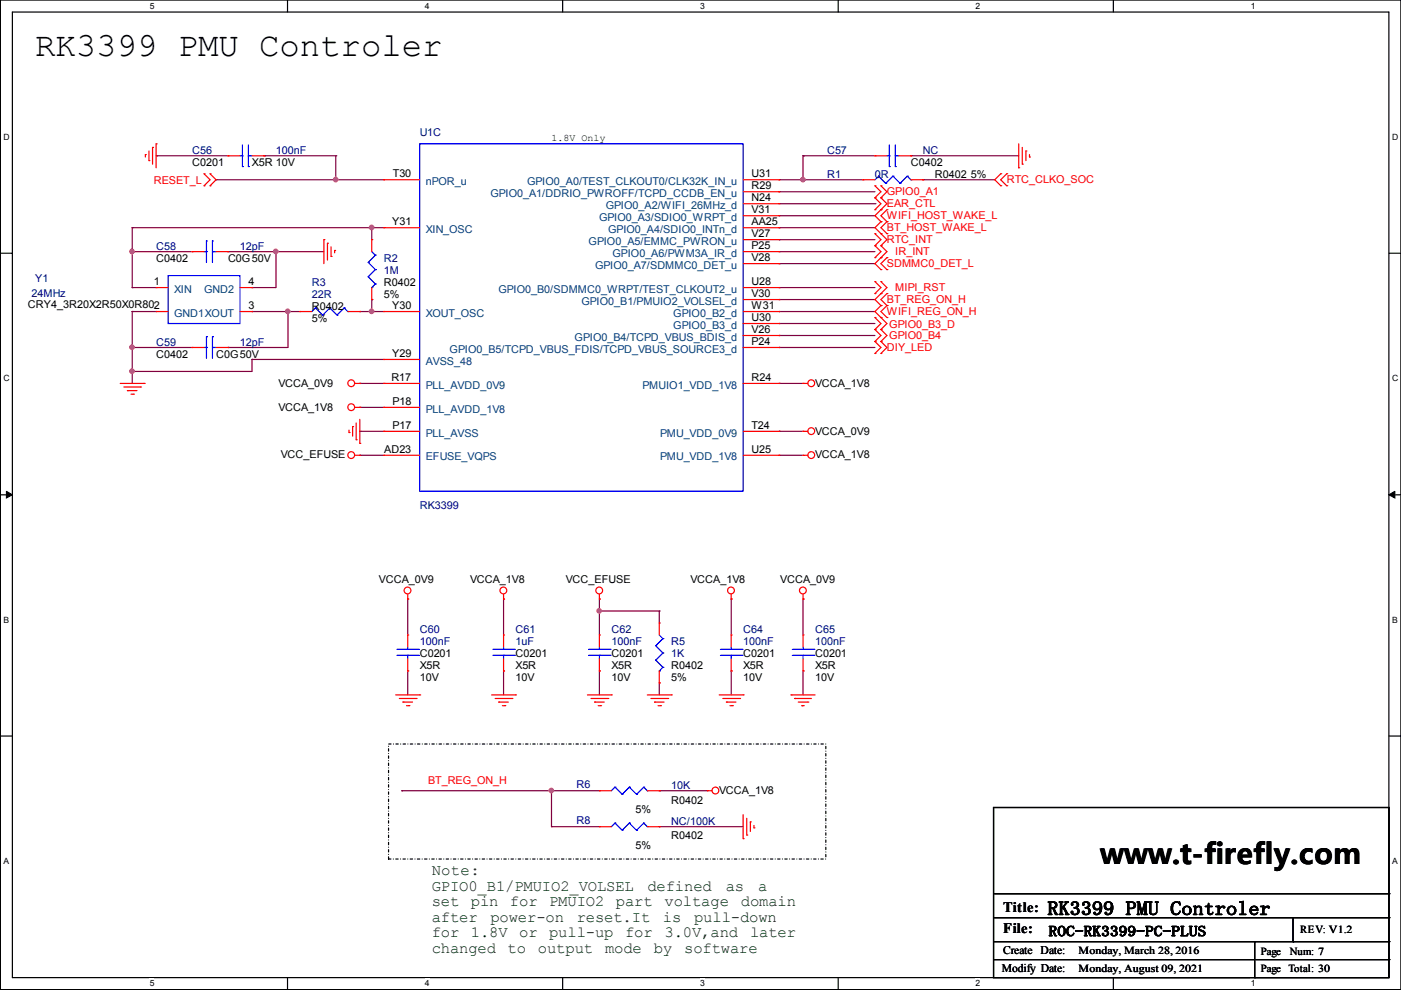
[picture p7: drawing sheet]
<svg xmlns="http://www.w3.org/2000/svg" width="297mm" height="210mm" viewBox="0 0 297 210" stroke-linecap="round" stroke-linejoin="round" font-family="sans-serif">
<path d="M.1 0h296.9v209.8h-296.9zM2.6 2.6h291.9v204.7h-291.9z" fill="none" stroke="#000" stroke-width=".25"/>
<g fill="#fff">
<path d="M31.8 .3h.9v1.9h-.9z"/>
<path d="M31.8 207.5h.9v2h-.9z"/>
</g>
<path d="M61 0v2.6M61 207.3v2.5" fill="none" stroke="#000" stroke-width=".25"/>
<g fill="#fff">
<path d="M90.1 .3h.9v1.9h-.9z"/>
<path d="M90.1 207.5h.9v2h-.9z"/>
</g>
<path d="M119.3 0v2.6M119.3 207.3v2.5" fill="none" stroke="#000" stroke-width=".25"/>
<g fill="#fff">
<path d="M148.4 .3h1v1.9h-1z"/>
<path d="M148.4 207.5h1v2h-1z"/>
</g>
<path d="M177.7 0v2.6M177.7 207.3v2.5" fill="none" stroke="#000" stroke-width=".25"/>
<g fill="#fff">
<path d="M206.8 .3h1v1.9h-1z"/>
<path d="M206.8 207.5h1v2h-1z"/>
</g>
<path d="M236.1 0v2.6M236.1 207.3v2.5" fill="none" stroke="#000" stroke-width=".25"/>
<g fill="#fff">
<path d="M265.2 .3h.9v1.9h-.9z"/>
<path d="M265.2 207.5h.9v2h-.9z"/>
<path d="M.8 28.1h1.1v2h-1.1z"/>
<path d="M295.1 28.1h1.2v2h-1.2z"/>
<path d="M.8 79.3h1.1v1.9h-1.1z"/>
<path d="M295.1 79.3h1.2v1.9h-1.2z"/>
</g>
<path d="M.1 53.7h2.5M294.5 53.7h2.5" fill="none" stroke="#000" stroke-width=".25"/>
<g fill="#fff">
<path d="M.8 130.5h1.1v1.9h-1.1z"/>
<path d="M295.1 130.5h1.1v1.9h-1.1z"/>
</g>
<path d="M.1 104.9h2.5M294.5 104.9h2.5" fill="none" stroke="#000" stroke-width=".25"/>
<path d="M1.4 104.2l1.2 .7-1.2 .7zM294.5 104.9l1.2-.7v1.4z" fill="#000" stroke="#000" stroke-width=".21"/>
<g fill="#fff">
<path d="M.8 181.6h1v2h-1z"/>
<path d="M295.1 181.6h1.1v2h-1.1z"/>
</g>
<g fill="none" stroke="#000" stroke-width=".25">
<path d="M.1 156.1h2.5M294.5 156.1h2.5M210.7 171.2h83.8v36.1h-83.8zM210.7 189.5h83.8M210.7 194.6h83.8M210.7 199.7h83.8M266 199.7v7.6M274.2 199.7h.1M274.2 194.6v5.1M294.5 189.5h.1M294.5 194.6h.1M294.5 199.7h.1"/>
<path d="M210.7 203.5h83.8M266 207.3h.1M294.5 203.5h.1"/>
</g>
<path d="M82.4 157.7h92.7v24.4h-92.7z" fill="none" stroke="#000" stroke-width=".25" stroke-dasharray=".5 .5 0 .5"/>
<g fill="none" stroke="#7f003f" stroke-width=".25">
<path d="M33.1 33h.1M33.1 33h15.2M45.8 38.1h.1M45.8 38.1h35.6M56 33h.1M56 33h15.2M71.2 33h.1M71.2 38.1h.1M71.2 33v5.1M165.2 38.1h.1M165.2 38.1h17.8M170.3 33h.1"/>
<path d="M170.3 38.1h.1M170.3 33v5.1M170.3 33h15.2M193.1 33h.1M193.1 33h22.9M195.7 38.1h.1M195.7 38.1h15.2M28 48.3h.1M28 53.4h.1M28 48.3h53.4M28 48.3v12.7M28 53.4h12.7"/>
<path d="M48.3 53.4h.1M48.3 53.4h20.4M58.5 53.4h.1M58.5 53.4v7.6h-5.1M78.8 48.3h.1M78.8 48.3v2.5M165.2 55.9h.1M165.2 53.4h.1M165.2 45.7h.1M165.2 48.3h.1M165.2 40.7h.1M165.2 50.8h.1"/>
<path d="M165.2 48.3h20.3M165.2 53.4h20.3M165.2 55.9h20.3M165.2 45.7h20.3M165.2 40.7h20.3M165.2 43.2h20.3M165.2 50.8h20.3M185.5 43.2h.1M28 73.7h.1M28 66.1h.1M28 61h.1M28 78.8h.1"/>
<path d="M28 66.1h5.1M28 73.7h12.7M28 66.1v15.2M28 61h5.1M48.3 73.7h.1M53.4 61h.1M53.4 76.2h.1M53.4 66.1h.1M53.4 66.1h10.2M53.4 76.2h28M53.4 76.2v2.6h-25.4M61 66.1h.1"/>
<path d="M61 66.1v7.6h-12.7M76.3 66.1h.1M76.3 66.1h5.1M78.8 63.5h.1M78.8 66.1h.1M78.8 63.5v2.6M165.2 73.7h.1M165.2 71.1h.1M165.2 63.5h.1M165.2 66.1h.1M165.2 61h.1M165.2 68.6h.1"/>
<path d="M165.2 66.1h20.3M165.2 73.7h20.3M165.2 61h20.3M165.2 71.1h20.3M165.2 63.5h20.3M165.2 68.6h20.3M76.3 91.5h.1M76.3 86.4h.1M76.3 96.5h.1M76.3 81.3h.1M76.3 91.5h5.1M76.3 86.4h5.1"/>
<path d="M76.3 96.5h5.1M76.3 81.3h5.1M165.2 96.5h.1M165.2 81.3h.1M165.2 91.5h.1M165.2 91.5h5.1M165.2 96.5h5.1M165.2 81.3h5.1M86.4 127h.1M86.4 127v7.6M106.8 127h.1M106.8 127v7.6"/>
<path d="M127.1 127h.1M127.1 129.6h.1M127.1 127v7.6M127.1 129.6h12.7M139.8 129.6h.1M139.8 129.6v2.5M155 127h.1M155 127v7.6M170.3 127h.1M170.3 127v7.6M86.4 142.3h.1M86.4 142.3v5"/>
<path d="M106.8 142.3h.1M106.8 142.3v5M127.1 142.3h.1M127.1 142.3v5M139.8 144.8h.1M139.8 144.8v2.5M155 142.3h.1M155 142.3v5M170.3 142.3h.1M170.3 142.3v5M85.2 167.7h.1M85.2 167.7h41.9"/>
<path d="M116.9 167.7h.1M116.9 175.3h.1M116.9 175.3h10.2M116.9 167.7v7.6M139.8 167.7h.1M139.8 175.3h.1M139.8 167.7h10.1M139.8 175.3h17.8"/>
</g>
<g fill="#f0f" stroke="#f0f" stroke-width=".25">
<circle cx="61" cy="66" r=".47"/>
<circle cx="78.8" cy="48.2" r=".47"/>
<circle cx="28" cy="73.6" r=".47"/>
<circle cx="28" cy="53.3" r=".47"/>
<circle cx="78.8" cy="66" r=".47"/>
<circle cx="170.2" cy="38.1" r=".47"/>
<circle cx="71.2" cy="38.1" r=".47"/>
<circle cx="58.5" cy="53.3" r=".47"/>
<circle cx="127" cy="129.5" r=".47"/>
<circle cx="28" cy="78.7" r=".47"/>
<circle cx="116.9" cy="167.6" r=".47"/>
</g>
<g fill="none" stroke="#f00" stroke-width=".25">
<path d="M30.8 32.8h.1M30.8 32.8v.5M31.6 34.1h.1M31.6 32v2.1M32.3 31.3h.1M32.3 31.3v3.5M33.1 30.5h.1M33.1 30.5v5.1M43.3 36.8h.1M43.3 39.4h.1M43.3 36.8l1.2 1.3-1.2 1.3M44.5 39.4h.1"/>
<path d="M44.5 36.8h.1M44.5 36.8l1.3 1.3-1.3 1.3M48.3 33h.1M48.3 33h2.6M53.4 33h2.6M56 33h.1M81.4 38.1h.1M81.4 38.1h7.6M157.6 38.1h7.6M165.2 38.1h.1M183 38.1h.1M183 38.1h2.5"/>
<path d="M185.5 39.4h.1M185.5 33h.1M185.5 39.4l1.3 1.3-1.3 1.2M185.5 33h2.5M186.8 39.4h.1M186.8 39.4l1.2 1.3-1.2 1.2M190.6 33h2.5M193.1 33h.1M193.1 38.1h2.6M195.7 38.1h.1M212.2 39.4h.1M212.2 36.8h.1"/>
<path d="M212.2 36.8l-1.3 1.3 1.3 1.3M213.4 36.8h.1M213.4 39.4h.1M213.4 36.8l-1.2 1.3 1.2 1.3M216 35.6h.1M216 30.5v5.1M216.7 34.8h.1M216.7 31.3v3.5M217.5 32h.1M217.5 32v2.1M218.3 33.3h.1M218.3 32.8v.5"/>
<path d="M40.7 53.4h.1M40.7 53.4h2.6M45.8 53.4h2.5M48.3 53.4h.1M68.7 50.8h.1M68.7 50.8v5.1M69.4 51.6h.1M69.4 51.6v3.5M70.2 54.4h.1M70.2 52.3v2.1M71 53.1h.1M71 53.1v.5"/>
<path d="M78.8 50.8h.1M78.8 50.8v2.6M81.4 48.3h.1M81.4 48.3h7.6M157.6 53.4h7.6M157.6 48.3h7.6M157.6 40.7h7.6M157.6 43.2h7.6M157.6 45.7h7.6M157.6 50.8h7.6M157.6 55.9h7.6M165.2 40.7h.1"/>
<path d="M165.2 43.2h.1M165.2 48.3h.1M165.2 45.7h.1M165.2 50.8h.1M165.2 55.9h.1M165.2 53.4h.1M185.5 52.1h.1M185.5 54.6h.1M185.5 59.7h.1M185.5 41.9h.1M185.5 44.5h.1M185.5 49.5h.1"/>
<path d="M185.5 52.1l1.3 1.3-1.3 1.2M185.5 59.7l1.3 1.3-1.3 1.2M185.5 41.9l1.3 1.3-1.3 1.3M185.5 49.5l1.3 1.3-1.3 1.3M186.8 57.2h.1M186.8 54.6h.1M186.8 52.1h.1M186.8 44.5h.1M186.8 47h.1M186.8 49.5h.1M186.8 59.7h.1M186.8 41.9h.1"/>
<path d="M186.8 52.1l1.2 1.3-2.5 2.5 1.3 1.3M186.8 59.7l1.2 1.3-2.5 2.5 1.3 1.3M186.8 41.9l1.2 1.3-2.5 2.5 1.3 1.3M186.8 47l-1.3 1.3 2.5 2.5-1.2 1.3M188 54.6h.1M188 57.2h.1M188 47h.1M188 44.5h.1M188 49.5h.1M188 54.6l-1.2 1.3 1.2 1.3M188 44.5l-1.2 1.2 1.2 1.3M188 47l-1.2 1.3 1.2 1.2"/>
<path d="M33.1 61h.1M33.1 66.1h.1M33.1 66.1h2.5M33.1 61h2.5M40.7 73.7h.1M40.7 73.7h2.6M45.8 73.7h2.5M48.3 73.7h.1M50.9 66.1h2.5M50.9 61h2.5M53.4 66.1h.1M53.4 61h.1"/>
<path d="M63.6 66.1h.1M63.6 66.1h2.5M73.7 66.1h2.6M76.3 66.1h.1M78.8 63.5h.1M78.8 61v2.5M81.4 66.1h.1M81.4 76.2h.1M81.4 66.1h7.6M81.4 76.2h7.6M157.6 66.1h7.6M157.6 73.7h7.6"/>
<path d="M157.6 61h7.6M157.6 71.1h7.6M157.6 68.6h7.6M157.6 63.5h7.6M165.2 71.1h.1M165.2 68.6h.1M165.2 66.1h.1M165.2 63.5h.1M165.2 61h.1M165.2 73.7h.1M185.5 74.9h.1M185.5 72.4h.1"/>
<path d="M185.5 69.9h.1M185.5 62.2h.1M185.5 67.3h.1M185.5 72.4l1.3 1.3-1.3 1.2M185.5 69.9l1.3 1.2-1.3 1.3M185.5 67.3l1.3 1.3-1.3 1.3M186.8 74.9h.1M186.8 72.4h.1M186.8 69.9h.1M186.8 62.2h.1M186.8 64.8h.1M186.8 67.3h.1"/>
<path d="M186.8 72.4l1.2 1.3-1.2 1.2M186.8 69.9l1.2 1.2-1.2 1.3M186.8 64.8l-1.3 1.3 2.5 2.5-1.2 1.3M188 64.8h.1M188 62.2h.1M188 67.3h.1M188 62.2l-1.2 1.3 1.2 1.3M188 64.8l-1.2 1.3 1.2 1.2M25.5 81.3h5.1M26.2 82.1h3.6M27 82.8h.1M27 82.8h2"/>
<path d="M27.8 83.6h.5M28.3 83.6h.1M29.8 82.1h.1M30.6 81.3h.1M74 91.7h.1M74 91.2v.5M74.8 90.4h.1M74.8 90.4v2.1M75.3 86.4h1M75.3 96.5h1M75.3 81.3h1M75.5 93.2h.1"/>
<path d="M75.5 89.7v3.5M76.3 94h.1M76.3 86.4h.1M76.3 96.5h.1M76.3 81.3h.1M76.3 88.9v5.1M81.4 91.5h.1M81.4 96.5h.1M81.4 81.3h.1M81.4 86.4h.1M81.4 86.4h7.6M81.4 96.5h7.6"/>
<path d="M81.4 81.3h7.6M81.4 91.5h7.6M157.6 96.5h7.6M157.6 81.3h7.6M157.6 91.5h7.6M165.2 81.3h.1M165.2 91.5h.1M165.2 96.5h.1M170.3 96.5h.1M170.3 81.3h.1M170.3 91.5h.1M170.3 96.5h1"/>
<path d="M170.3 81.3h1M170.3 91.5h1M86.4 127h.1M86.4 134.6h.1M86.4 126v1M86.4 134.6v2.6M86.4 139.7v2.6M106.8 127h.1M106.8 134.6h.1M106.8 126v1M106.8 134.6v2.6M106.8 139.7v2.6"/>
<path d="M127.1 127h.1M127.1 134.6h.1M127.1 126v1M127.1 134.6v2.6M127.1 139.7v2.6M139.8 132.1h.1M139.8 132.1v2.5M155 127h.1M155 134.6h.1M155 126v1M155 134.6v2.6M155 139.7v2.6"/>
<path d="M170.3 127h.1M170.3 134.6h.1M170.3 126v1M170.3 134.6v2.6M170.3 139.7v2.6M83.9 147.3h5.1M84.7 148.1h3.5M85.4 148.9h.1M85.4 148.9h2.1M86.2 149.6h.5M86.4 142.3h.1M86.7 149.6h.1"/>
<path d="M88.2 148.1h.1M89 147.3h.1M104.2 147.3h5.1M105 148.1h3.5M105.7 148.9h.1M105.7 148.9h2.1M106.5 149.6h.5M106.8 142.3h.1M107 149.6h.1M108.5 148.1h.1M109.3 147.3h.1M124.5 147.3h5.1"/>
<path d="M125.3 148.1h3.6M126.1 148.9h.1M126.1 148.9h2M126.8 149.6h.5M127.1 142.3h.1M127.3 149.6h.1M128.9 148.1h.1M129.6 147.3h.1M137.2 147.3h5.1M138 148.1h3.6M138.8 148.9h.1M138.8 148.9h2"/>
<path d="M139.5 149.6h.5M139.8 144.8h.1M139.8 142.3v2.5M140 149.6h.1M141.6 148.1h.1M142.3 147.3h.1M152.5 147.3h5.1M153.2 148.1h3.6M154 148.9h.1M154 148.9h2M154.8 149.6h.5M155 142.3h.1"/>
<path d="M155.3 149.6h.1M156.8 148.1h.1M157.6 147.3h.1M167.7 147.3h.1M167.7 147.3h5.1M168.5 148.1h.1M168.5 148.1h3.5M169.2 148.9h2.1M170 149.6h.1M170 149.6h.5M170.3 142.3h.1M171.3 148.9h.1"/>
<path d="M127.1 175.3h.1M127.1 167.7h.1M127.1 167.7h2.5M127.1 175.3h2.5M137.2 167.7h2.6M137.2 175.3h2.6M139.8 175.3h.1M139.8 167.7h.1M149.9 167.7h.1M149.9 167.7h1.1M157.6 177.8h.1M157.6 172.7v5.1"/>
<path d="M158.3 177.1h.1M158.3 173.5v3.6M159.1 174.3h.1M159.1 174.3v2M159.9 175.5h.1M159.9 175v.5"/>
<circle cx="74.5" cy="96.5" r=".72"/>
<circle cx="74.5" cy="81.3" r=".72"/>
<circle cx="74.5" cy="86.3" r=".72"/>
<circle cx="172" cy="96.5" r=".72"/>
<circle cx="172" cy="81.3" r=".72"/>
<circle cx="172" cy="91.4" r=".72"/>
<circle cx="86.4" cy="125.2" r=".72"/>
<circle cx="106.7" cy="125.2" r=".72"/>
<circle cx="127" cy="125.2" r=".72"/>
<circle cx="155" cy="125.2" r=".72"/>
<circle cx="170.2" cy="125.2" r=".72"/>
<circle cx="151.7" cy="167.6" r=".72"/>
</g>
<g fill="none" stroke="#00f" stroke-width=".25">
<path d="M50.9 33h.5M51.4 33h.1M51.4 35.3h.1M51.4 30.7v4.6M52.7 35.3h.1M52.7 33h.1M52.7 33h.7M52.7 30.7v4.6M89 30.5h68.6v73.7h-68.6zM186.3 37.4h.1M186.3 37.4l-.8 .7M186.3 37.4l1.5 1.5"/>
<path d="M187.8 38.9h.1M188 33h.6M188.6 33h.1M188.6 35.3h.1M188.6 30.7v4.6M189.3 37.4h.1M189.3 37.4l-1.5 1.5M189.3 37.4l1.5 1.5M189.8 35.3h.1M189.8 33h.1M189.8 33h.8M189.8 30.7v4.6"/>
<path d="M190.8 38.9h.1M192.4 37.4h.1M192.4 37.4l-1.6 1.5M192.4 37.4l.7 .7M193.1 38.1h.1M35.6 58.4h15.3v10.2h-15.3zM43.3 53.4h.5M43.8 53.4h.1M43.8 51.1h.1M43.8 51.1v4.5M45 51.1h.1M45 53.4h.1"/>
<path d="M45 53.4h.8M45 51.1v4.5M78.1 55.6h.1M78.1 58.7h.1M78.1 55.6l1.5 1.6M78.1 58.7l1.5 1.5M78.8 53.4l.8 .7M79.6 54.1h.1M79.6 57.2h.1M79.6 54.1l-1.5 1.5M79.6 57.2l-1.5 1.5M43.3 73.7h.5"/>
<path d="M43.8 73.7h.1M43.8 71.4h.1M43.8 71.4v4.6M45 71.4h.1M45 73.7h.1M45 71.4v4.6M45 73.7h.8M66.9 65.3h.1M66.9 65.3l-.8 .8M66.9 65.3l1.5 1.5M68.4 66.8h.1M69.9 65.3h.1"/>
<path d="M69.9 65.3l-1.5 1.5M69.9 65.3l1.6 1.5M71.5 66.8h.1M73 65.3h.1M73 65.3l-1.5 1.5M73 65.3l.7 .8M73.7 66.1h.1M78.8 61h.1M79.6 60.2h.1M79.6 60.2l-.8 .8M84.2 139h4.5M84.2 137.7h4.5"/>
<path d="M86.4 137.7h.1M86.4 139h.1M86.4 137.2v.5M86.4 139v.7M88.7 139h.1M88.7 137.7h.1M104.5 139h4.6M104.5 137.7h4.6M106.8 137.7h.1M106.8 139h.1M106.8 137.2v.5M106.8 139v.7"/>
<path d="M109.1 139h.1M109.1 137.7h.1M124.8 139h4.6M124.8 137.7h4.6M127.1 137.7h.1M127.1 139h.1M127.1 137.2v.5M127.1 139v.7M129.4 139h.1M129.4 137.7h.1M139 136.9h.1M139 140h.1"/>
<path d="M139 136.9l1.5 1.5M139 140l1.5 1.5M139.8 134.6l.7 .8M140.5 135.4h.1M140.5 138.4h.1M140.5 135.4l-1.5 1.5M140.5 138.4l-1.5 1.6M152.7 139h4.6M152.7 137.7h4.6M155 137.7h.1M155 139h.1M155 137.2v.5"/>
<path d="M155 139v.7M157.3 139h.1M157.3 137.7h.1M168 139h4.6M168 137.7h4.6M170.3 137.7h.1M170.3 139h.1M170.3 137.2v.5M170.3 139v.7M172.6 139h.1M172.6 137.7h.1M139.8 142.3h.1"/>
<path d="M140.5 141.5h.1M140.5 141.5l-.7 .8M130.4 174.5h.1M130.4 166.9h.1M130.4 174.5l-.8 .8M130.4 174.5l1.5 1.5M130.4 166.9l-.8 .8M130.4 166.9l1.5 1.5M131.9 176h.1M131.9 168.4h.1M133.4 174.5h.1M133.4 166.9h.1"/>
<path d="M133.4 174.5l-1.5 1.5M133.4 174.5l1.6 1.5M133.4 166.9l-1.5 1.5M133.4 166.9l1.6 1.5M135 176h.1M135 168.4h.1M136.5 174.5h.1M136.5 166.9h.1M136.5 174.5l-1.5 1.5M136.5 174.5l.7 .8M136.5 166.9l-1.5 1.5M136.5 166.9l.7 .8"/>
<path d="M137.2 175.3h.1M137.2 167.7h.1"/>
</g>
<text font-size="7.2" x="7.5" y="12">RK3399 PMU Controler</text>
<text font-size="6" x="233.3" y="183.2">www.t-firefly.com</text>
<text font-size="4.1" x="222.1" y="194">RK3399 PMU Controler</text>
<g font-size="3.3" fill="#003f00">
<text x="91.5" y="185.5">Note:</text>
<text x="91.5" y="188.8">GPIO0_B1/PMUIO2_VOLSEL</text>
<text x="137.3" y="188.8">defined</text>
<text x="153.9" y="188.8">as</text>
<text x="160.7" y="188.8">a</text>
<text x="91.5" y="192.1">set</text>
<text x="91.5" y="195.4">after</text>
<text x="99.8" y="192.1">pin</text>
<text x="104" y="195.4">power-on</text>
<text x="108.1" y="192.1">for</text>
<text x="116.4" y="192.1">PMUIO2</text>
<text x="122.3" y="195.4">reset.It</text>
<text x="130.6" y="192.1">part</text>
<text x="140.6" y="195.4">is</text>
<text x="140.9" y="192.1">voltage</text>
<text x="147.2" y="195.4">pull-down</text>
<text x="157.1" y="192.1">domain</text>
<text x="91.5" y="198.7">for</text>
<text x="91.5" y="202">changed</text>
<text x="99.8" y="198.7">1.8V</text>
<text x="107.6" y="202">to</text>
<text x="110.1" y="198.7">or</text>
<text x="114.1" y="202">output</text>
<text x="116.4" y="198.7">pull-up</text>
<text x="128.3" y="202">mode</text>
<text x="132.5" y="198.7">for</text>
<text x="138.6" y="202">by</text>
<text x="140.9" y="198.7">3.0V,and</text>
<text x="145.1" y="202">software</text>
<text x="159" y="198.7">later</text>
</g>
<g font-size="3">
<text x="212.7" y="193.3">Title:</text>
<text x="212.7" y="197.9">File:</text>
<text x="222.3" y="198.5">ROC-RK3399-PC-PLUS</text>
</g>
<g font-size="2.5">
<text x="212.7" y="202.4">Create Date:</text>
<text x="212.4" y="206.2">Modify Date:</text>
</g>
<g font-size="2.3" fill="#00007f">
<text x="89" y="28.9">U1C</text>
<text x="40.7" y="32.7">C56</text>
<text x="58.5" y="32.7">100nF</text>
<text x="175.3" y="32.7">C57</text>
<text x="195.7" y="32.7">NC</text>
<text x="175.3" y="37.8">R1</text>
<text x="185.5" y="37.8">0R</text>
<text x="33.1" y="53">C58</text>
<text x="50.9" y="53">12pF</text>
<text x="7.5" y="59.9">Y1</text>
<text x="81.4" y="55.6">R2</text>
<text x="81.4" y="58.1">1M</text>
<text x="6.7" y="62.9">24MHz</text>
<text x="66.1" y="60.6">R3</text>
<text x="66.1" y="63.2">22R</text>
<text x="33.1" y="73.3">C59</text>
<text x="50.9" y="73.3">12pF</text>
<text x="89" y="107.9">RK3399</text>
<text x="89" y="134.3">C60</text>
<text x="89" y="136.8">100nF</text>
<text x="109.3" y="134.3">C61</text>
<text x="109.3" y="136.8">1uF</text>
<text x="129.6" y="134.3">C62</text>
<text x="129.6" y="136.8">100nF</text>
<text x="142.3" y="136.8">R5</text>
<text x="157.6" y="134.3">C64</text>
<text x="157.6" y="136.8">100nF</text>
<text x="172.8" y="134.3">C65</text>
<text x="172.8" y="136.8">100nF</text>
<text x="142.3" y="139.4">1K</text>
<text x="122.3" y="167.1">R6</text>
<text x="142.3" y="167.3">10K</text>
<text x="122.3" y="174.7">R8</text>
<text x="142.3" y="174.9">NC/100K</text>
</g>
<g font-size="2.3">
<text x="40.7" y="35.2">C0201</text>
<text x="53.4" y="35.2">X5R 10V</text>
<text x="193.1" y="35.2">C0402</text>
<text x="83.3" y="37.5">T30</text>
<text x="159.3" y="37.5">U31</text>
<text x="159.3" y="40.1">R29</text>
<text x="198.2" y="37.8">R0402 5%</text>
<text x="83.1" y="47.7">Y31</text>
<text x="159.3" y="42.6">N24</text>
<text x="159.3" y="47.7">AA25</text>
<text x="159.3" y="45.1">V31</text>
<text x="159.3" y="50.2">V27</text>
<text x="159.3" y="52.8">P25</text>
<text x="33.1" y="55.6">C0402</text>
<text x="48.3" y="55.6">C0G50V</text>
<text x="159.3" y="55.3">V28</text>
<text x="5.9" y="65.2">CRY4_3R20X2R50X0R802</text>
<text x="32.6" y="60.4">1</text>
<text x="52.7" y="65.5">3</text>
<text x="52.7" y="60.4">4</text>
<text x="66.1" y="65.7">R0402</text>
<text x="81.4" y="60.6">R0402</text>
<text x="81.4" y="63.2">5%</text>
<text x="83.1" y="65.5">Y30</text>
<text x="159.3" y="65.5">W31</text>
<text x="159.3" y="62.9">V30</text>
<text x="159.3" y="60.4">U28</text>
<text x="66.1" y="68.3">5%</text>
<text x="159.3" y="70.5">V26</text>
<text x="159.3" y="68">U30</text>
<text x="33.1" y="75.9">C0402</text>
<text x="45.8" y="75.9">C0G50V</text>
<text x="83.1" y="75.6">Y29</text>
<text x="159.3" y="73.1">P24</text>
<text x="59" y="82">VCCA_0V9</text>
<text x="83" y="80.7">R17</text>
<text x="159.3" y="80.7">R24</text>
<text x="172.8" y="82">VCCA_1V8</text>
<text x="59" y="87.1">VCCA_1V8</text>
<text x="83.2" y="85.8">P18</text>
<text x="81.4" y="95.9">AD23</text>
<text x="83.2" y="90.9">P17</text>
<text x="159.3" y="90.9">T24</text>
<text x="159.3" y="95.9">U25</text>
<text x="172.8" y="92.1">VCCA_0V9</text>
<text x="59.5" y="97.2">VCC_EFUSE</text>
<text x="172.8" y="97.2">VCCA_1V8</text>
<text x="80.3" y="123.6">VCCA_0V9</text>
<text x="99.7" y="123.6">VCCA_1V8</text>
<text x="120" y="123.6">VCC_EFUSE</text>
<text x="146.4" y="123.6">VCCA_1V8</text>
<text x="165.4" y="123.6">VCCA_0V9</text>
<text x="89" y="139.4">C0201</text>
<text x="89" y="141.9">X5R</text>
<text x="109.3" y="139.4">C0201</text>
<text x="109.3" y="141.9">X5R</text>
<text x="129.6" y="139.4">C0201</text>
<text x="129.6" y="141.9">X5R</text>
<text x="142.3" y="141.9">R0402</text>
<text x="157.6" y="139.4">C0201</text>
<text x="157.6" y="141.9">X5R</text>
<text x="172.8" y="139.4">C0201</text>
<text x="172.8" y="141.9">X5R</text>
<text x="89" y="144.5">10V</text>
<text x="109.3" y="144.5">10V</text>
<text x="129.6" y="144.5">10V</text>
<text x="142.3" y="144.5">5%</text>
<text x="157.6" y="144.5">10V</text>
<text x="172.8" y="144.5">10V</text>
<text x="134.7" y="172.4">5%</text>
<text x="142.3" y="170.4">R0402</text>
<text x="152.5" y="168.3">VCCA_1V8</text>
<text x="142.3" y="178">R0402</text>
<text x="134.7" y="180">5%</text>
<text x="275.7" y="197.9">REV: V1.2</text>
<text x="228.7" y="202.2">Monday, March 28, 2016</text>
<text x="267.3" y="202.5">Page</text>
<text x="273.5" y="202.5">Num: 7</text>
<text x="228.7" y="206">Monday, August 09, 2021</text>
<text x="267.3" y="206">Page</text>
<text x="273.2" y="206">Total: 30</text>
</g>
<g font-size="2.3" fill="#f00">
<text x="32.6" y="39">RESET_L</text>
<text x="188" y="41.3">GPIO0_A1</text>
<text x="213.4" y="38.8">RTC_CLKO_SOC</text>
<text x="188" y="46.4">WIFI_HOST_WAKE_L</text>
<text x="188" y="43.9">EAR_CTL</text>
<text x="188" y="49">BT_HOST_WAKE_L</text>
<text x="188" y="51.5">RTC_INT</text>
<text x="188" y="56.6">SDMMC0_DET_L</text>
<text x="189.8" y="54">IR_INT</text>
<text x="188" y="64.2">BT_REG_ON_H</text>
<text x="189.8" y="61.7">MIPI_RST</text>
<text x="188" y="66.7">WIFI_REG_ON_H</text>
<text x="188.6" y="71.8">GPIO0_B4</text>
<text x="188.6" y="69.5">GPIO0_B3_D</text>
<text x="188" y="74.4">DIY_LED</text>
<text x="90.8" y="166.3">BT_REG_ON_H</text>
</g>
<g font-size="2.3" fill="#003f7f">
<text x="90.3" y="39.2">nPOR_u</text>
<text x="104" y="41.8">GPIO0_A1/DDRIO_PWROFF/TCPD_CCDB_EN_u</text>
<text x="111.8" y="39.2">GPIO0_A0/TEST_CLKOUT0/CLK32K_IN_u</text>
<text x="127" y="46.8">GPIO0_A3/SDIO0_WRPT_d</text>
<text x="128.4" y="44.3">GPIO0_A2/WIFI_26MHz_d</text>
<text x="90.3" y="49.4">XIN_OSC</text>
<text x="124.8" y="51.9">GPIO0_A5/EMMC_PWRON_u</text>
<text x="128.9" y="49.4">GPIO0_A4/SDIO0_INTn_d</text>
<text x="126.2" y="57">GPIO0_A7/SDMMC0_DET_u</text>
<text x="129.9" y="54.5">GPIO0_A6/PWM3A_IR_d</text>
<text x="36.9" y="62.1">XIN</text>
<text x="43.3" y="62.1">GND2</text>
<text x="105.7" y="62.1">GPIO0_B0/SDMMC0_WRPT/TEST_CLKOUT2_u</text>
<text x="123.3" y="64.6">GPIO0_B1/PMUIO2_VOLSEL_d</text>
<text x="36.9" y="67.2">GND1XOUT</text>
<text x="90.3" y="67.2">XOUT_OSC</text>
<text x="142.7" y="69.7">GPIO0_B3_d</text>
<text x="142.7" y="67.2">GPIO0_B2_d</text>
<text x="90.3" y="77.3">AVSS_48</text>
<text x="95.3" y="74.8">GPIO0_B5/TCPD_VBUS_FDIS/TCPD_VBUS_SOURCE3_d</text>
<text x="121.8" y="72.2">GPIO0_B4/TCPD_VBUS_BDIS_d</text>
<text x="90.3" y="82.4">PLL_AVDD_0V9</text>
<text x="136.2" y="82.4">PMUIO1_VDD_1V8</text>
<text x="90.3" y="87.5">PLL_AVDD_1V8</text>
<text x="90.3" y="92.6">PLL_AVSS</text>
<text x="140" y="92.6">PMU_VDD_0V9</text>
<text x="90.3" y="97.6">EFUSE_VQPS</text>
<text x="140" y="97.6">PMU_VDD_1V8</text>
</g>
<text font-size="2.1" x="116.9" y="29.8">1.8V Only</text>
<g font-size="1.8">
<text x="31.7" y="1.9">5</text>
<text x="90.1" y="1.9">4</text>
<text x="148.4" y="1.9">3</text>
<text x="206.8" y="1.9">2</text>
<text x="265.2" y="1.9">1</text>
<text x=".8" y="29.7">D</text>
<text x="295.1" y="29.7">D</text>
<text x=".8" y="80.9">C</text>
<text x="295.1" y="80.9">C</text>
<text x=".8" y="132.1">B</text>
<text x="295.1" y="132.1">B</text>
<text x=".8" y="183.2">A</text>
<text x="295.1" y="183.2">A</text>
<text x="31.7" y="209.1">5</text>
<text x="90.1" y="209.1">4</text>
<text x="148.4" y="209.1">3</text>
<text x="206.8" y="209.1">2</text>
<text x="265.2" y="209.1">1</text>
</g>
</svg>
